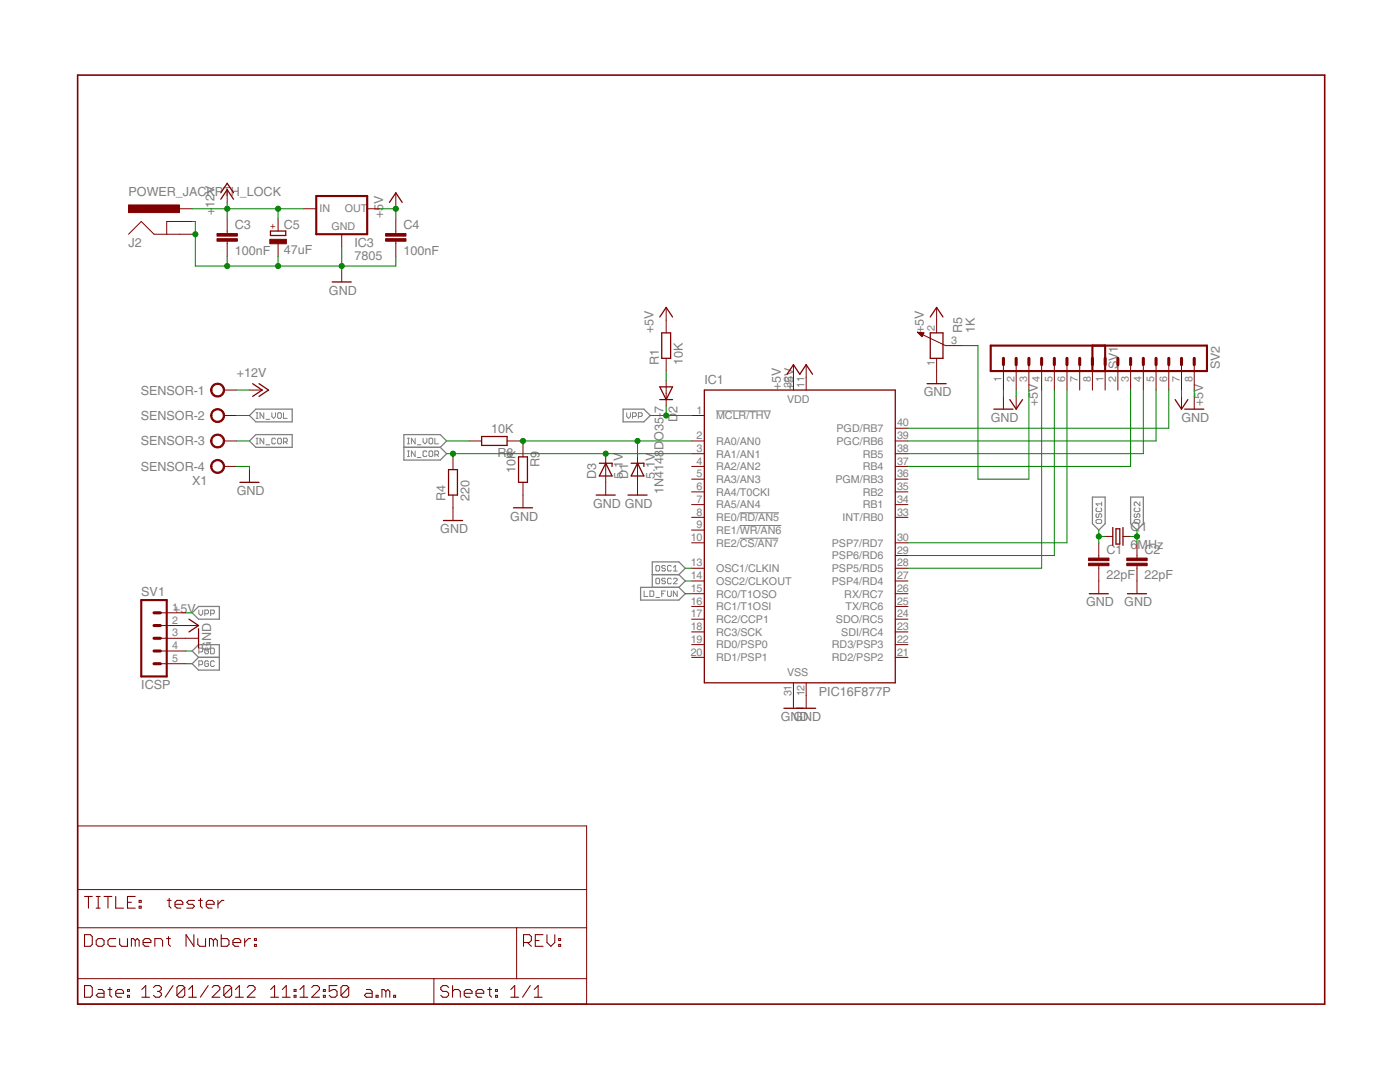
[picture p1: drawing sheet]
<svg xmlns="http://www.w3.org/2000/svg" width="279mm" height="216mm" viewBox="0 0 279 216" stroke-linecap="round" stroke-linejoin="round" font-family="sans-serif">
<g fill="#808080" stroke="#808080" stroke-width=".2">
<path d="M142.9 82h10.9z"/>
<path d="M147.6 102.3h7.9z"/>
<path d="M147.6 104.9h8.3z"/>
<path d="M147.6 107.4h7.7z"/>
<path d="M131.1 115.4h.3z"/>
<path d="M130.9 115.5l.2-.1z"/>
<path d="M130.9 115.5v.8z"/>
<path d="M130.9 116.3l.2 .2z"/>
<path d="M131.1 116.5h.3z"/>
<path d="M131.4 116.5l.2-.2z"/>
<path d="M131.6 115.5v.8z"/>
<path d="M131.4 115.4l.2 .1z"/>
<path d="M132.6 115.4l.2 .1z"/>
<path d="M132.2 115.4h.4z"/>
<path d="M132.1 115.5l.1-.1z"/>
<path d="M132.1 115.5v.2z"/>
<path d="M132.1 115.7l.1 .2z"/>
<path d="M132.2 115.9h.4z"/>
<path d="M132.6 115.9l.2 .2z"/>
<path d="M132.8 116.1v.2z"/>
<path d="M132.6 116.5l.2-.2z"/>
<path d="M132.2 116.5h.4z"/>
<path d="M132.1 116.3l.1 .2z"/>
<path d="M133.8 115.4l.2 .1z"/>
<path d="M133.4 115.4h.4z"/>
<path d="M133.2 115.5l.2-.1z"/>
<path d="M133.2 115.5v.8z"/>
<path d="M133.2 116.3l.2 .2z"/>
<path d="M133.4 116.5h.4z"/>
<path d="M133.8 116.5l.2-.2z"/>
<path d="M134.4 116.5h.7z"/>
<path d="M134.4 116.5l.7-.8z"/>
<path d="M135.1 115.5v.2z"/>
<path d="M135 115.4l.1 .1z"/>
<path d="M134.6 115.4h.4z"/>
<path d="M134.4 115.5l.2-.1z"/>
<path d="M226.4 103.9v.3z"/>
<path d="M226.4 104.2l.1 .2z"/>
<path d="M226.5 104.4h.8z"/>
<path d="M227.3 104.4l.2-.2z"/>
<path d="M227.5 103.9v.3z"/>
<path d="M227.3 103.7l.2 .2z"/>
<path d="M226.5 103.7h.8z"/>
<path d="M226.5 103.7l-.1 .2z"/>
<path d="M226.5 102.5l-.1 .2z"/>
<path d="M226.4 102.7v.4z"/>
<path d="M226.4 103.1l.1 .2z"/>
<path d="M226.5 103.3h.2z"/>
<path d="M226.7 103.3l.2-.2z"/>
<path d="M226.9 102.7v.4z"/>
<path d="M226.9 102.7l.2-.2z"/>
<path d="M227.1 102.5h.2z"/>
<path d="M227.3 102.5l.2 .2z"/>
<path d="M227.5 102.7v.4z"/>
<path d="M227.3 103.3l.2-.2z"/>
<path d="M226.5 101.3l-.1 .2z"/>
<path d="M226.4 101.5v.4z"/>
<path d="M226.4 101.9l.1 .2z"/>
<path d="M226.5 102.1h.8z"/>
<path d="M227.3 102.1l.2-.2z"/>
<path d="M227.5 101.5v.4z"/>
<path d="M227.3 101.3l.2 .2z"/>
<path d="M227.5 100.2v.7z"/>
<path d="M226.7 100.2l.8 .7z"/>
<path d="M226.5 100.2h.2z"/>
<path d="M226.4 100.4l.1-.2z"/>
<path d="M226.4 100.4v.3z"/>
<path d="M226.4 100.7l.1 .2z"/>
<path d="M131.1 112.8h.3z"/>
<path d="M130.9 113l.2-.2z"/>
<path d="M130.9 113v.8z"/>
<path d="M130.9 113.8l.2 .1z"/>
<path d="M131.1 113.9h.3z"/>
<path d="M131.4 113.9l.2-.1z"/>
<path d="M131.6 113v.8z"/>
<path d="M131.4 112.8l.2 .2z"/>
<path d="M132.6 112.8l.2 .2z"/>
<path d="M132.2 112.8h.4z"/>
<path d="M132.1 113l.1-.2z"/>
<path d="M132.1 113v.2z"/>
<path d="M132.1 113.2l.1 .2z"/>
<path d="M132.2 113.4h.4z"/>
<path d="M132.6 113.4l.2 .2z"/>
<path d="M132.8 113.6v.2z"/>
<path d="M132.6 113.9l.2-.1z"/>
<path d="M132.2 113.9h.4z"/>
<path d="M132.1 113.8l.1 .1z"/>
<path d="M133.8 112.8l.2 .2z"/>
<path d="M133.4 112.8h.4z"/>
<path d="M133.2 113l.2-.2z"/>
<path d="M133.2 113v.8z"/>
<path d="M133.2 113.8l.2 .1z"/>
<path d="M133.4 113.9h.4z"/>
<path d="M133.8 113.9l.2-.1z"/>
<path d="M134.4 113.2l.4-.4z"/>
<path d="M134.8 112.8v1.1z"/>
<path d="M134.4 113.9h.7z"/>
<path d="M218.7 103.9v.3z"/>
<path d="M218.7 104.2l.2 .2z"/>
<path d="M218.9 104.4h.8z"/>
<path d="M219.7 104.4l.2-.2z"/>
<path d="M219.9 103.9v.3z"/>
<path d="M219.7 103.7l.2 .2z"/>
<path d="M218.9 103.7h.8z"/>
<path d="M218.9 103.7l-.2 .2z"/>
<path d="M218.9 102.5l-.2 .2z"/>
<path d="M218.7 102.7v.4z"/>
<path d="M218.7 103.1l.2 .2z"/>
<path d="M218.9 103.3h.2z"/>
<path d="M219.1 103.3l.2-.2z"/>
<path d="M219.3 102.7v.4z"/>
<path d="M219.3 102.7l.2-.2z"/>
<path d="M219.5 102.5h.2z"/>
<path d="M219.7 102.5l.2 .2z"/>
<path d="M219.9 102.7v.4z"/>
<path d="M219.7 103.3l.2-.2z"/>
<path d="M218.9 101.3l-.2 .2z"/>
<path d="M218.7 101.5v.4z"/>
<path d="M218.7 101.9l.2 .2z"/>
<path d="M218.9 102.1h.8z"/>
<path d="M219.7 102.1l.2-.2z"/>
<path d="M219.9 101.5v.4z"/>
<path d="M219.7 101.3l.2 .2z"/>
<path d="M218.7 100.5l.4 .4z"/>
<path d="M218.7 100.5h1.2z"/>
<path d="M219.9 100.2v.7z"/>
<path d="M39.7 129.3v1.2z"/>
<path d="M39.7 129.3h.6z"/>
<path d="M40.3 129.3l.1 .2z"/>
<path d="M40.4 129.5v.4z"/>
<path d="M40.3 130.1l.1-.2z"/>
<path d="M39.7 130.1h.6z"/>
<path d="M41.4 129.3l.2 .2z"/>
<path d="M41 129.3h.4z"/>
<path d="M41 129.3l-.1 .2z"/>
<path d="M40.9 129.5v.8z"/>
<path d="M40.9 130.3l.1 .2z"/>
<path d="M41 130.5h.4z"/>
<path d="M41.6 130.3l-.2 .2z"/>
<path d="M41.6 129.9v.4z"/>
<path d="M41.2 129.9h.4z"/>
<path d="M42 129.3v1.2z"/>
<path d="M42 130.5h.6z"/>
<path d="M42.6 130.5l.2-.2z"/>
<path d="M42.8 129.5v.8z"/>
<path d="M42.6 129.3l.2 .2z"/>
<path d="M42 129.3h.6z"/>
<path d="M39.7 131.9v1.1z"/>
<path d="M39.7 131.9h.6z"/>
<path d="M40.3 131.9l.1 .2z"/>
<path d="M40.4 132.1v.3z"/>
<path d="M40.3 132.6l.1-.2z"/>
<path d="M39.7 132.6h.6z"/>
<path d="M41.4 131.9l.2 .2z"/>
<path d="M41 131.9h.4z"/>
<path d="M41 131.9l-.1 .2z"/>
<path d="M40.9 132.1v.7z"/>
<path d="M40.9 132.8l.1 .2z"/>
<path d="M41 133h.4z"/>
<path d="M41.6 132.8l-.2 .2z"/>
<path d="M41.6 132.4v.4z"/>
<path d="M41.2 132.4h.4z"/>
<path d="M42.6 131.9l.2 .2z"/>
<path d="M42.2 131.9h.4z"/>
<path d="M42.2 131.9l-.2 .2z"/>
<path d="M42 132.1v.7z"/>
<path d="M42 132.8l.2 .2z"/>
<path d="M42.2 133h.4z"/>
<path d="M42.6 133l.2-.2z"/>
<path d="M125.1 82.4v.7z"/>
<path d="M125.1 83.1l.4 .4z"/>
<path d="M125.8 83.1l-.3 .4z"/>
<path d="M125.8 82.4v.7z"/>
<path d="M126.2 82.4v1.1z"/>
<path d="M126.2 82.4h.6z"/>
<path d="M126.8 82.4l.2 .1z"/>
<path d="M127 82.5v.4z"/>
<path d="M127 82.9l-.2 .2z"/>
<path d="M126.2 83.1h.6z"/>
<path d="M127.4 82.4v1.1z"/>
<path d="M127.4 82.4h.6z"/>
<path d="M128 82.4l.2 .1z"/>
<path d="M128.2 82.5v.4z"/>
<path d="M128.2 82.9l-.2 .2z"/>
<path d="M127.4 83.1h.6z"/>
<path d="M39.7 121.7v.8z"/>
<path d="M39.7 122.5l.4 .3z"/>
<path d="M40.1 122.8l.3-.3z"/>
<path d="M40.4 121.7v.8z"/>
<path d="M40.9 121.7v1.1z"/>
<path d="M40.9 121.7h.5z"/>
<path d="M41.4 121.7l.2 .2z"/>
<path d="M41.6 121.9v.4z"/>
<path d="M41.6 122.3l-.2 .2z"/>
<path d="M40.9 122.5h.5z"/>
<path d="M42 121.7v1.1z"/>
<path d="M42 121.7h.6z"/>
<path d="M42.6 121.7l.2 .2z"/>
<path d="M42.8 121.9v.4z"/>
<path d="M42.8 122.3l-.2 .2z"/>
<path d="M42 122.5h.6z"/>
<path d="M81.3 91.1h.4z"/>
<path d="M81.5 90v1.1z"/>
<path d="M81.3 90h.4z"/>
<path d="M82.1 90v1.1z"/>
<path d="M82.1 90l.7 1.1z"/>
<path d="M82.8 90v1.1z"/>
<path d="M83.3 91.3h.7z"/>
<path d="M85 90l.2 .2z"/>
<path d="M84.6 90h.4z"/>
<path d="M84.6 90l-.2 .2z"/>
<path d="M84.4 90.2v.7z"/>
<path d="M84.4 90.9l.2 .2z"/>
<path d="M84.6 91.1h.4z"/>
<path d="M85 91.1l.2-.2z"/>
<path d="M85.8 90h.4z"/>
<path d="M85.8 90l-.2 .2z"/>
<path d="M85.6 90.2v.7z"/>
<path d="M85.6 90.9l.2 .2z"/>
<path d="M85.8 91.1h.4z"/>
<path d="M86.2 91.1l.2-.2z"/>
<path d="M86.4 90.2v.7z"/>
<path d="M86.2 90l.2 .2z"/>
<path d="M86.8 90v1.1z"/>
<path d="M86.8 90h.5z"/>
<path d="M87.3 90l.2 .2z"/>
<path d="M87.5 90.2v.3z"/>
<path d="M87.5 90.5l-.2 .2z"/>
<path d="M86.8 90.7h.5z"/>
<path d="M87.1 90.7l.4 .4z"/>
<path d="M51.1 88.6h.4z"/>
<path d="M51.3 87.4v1.2z"/>
<path d="M51.1 87.4h.4z"/>
<path d="M51.9 87.4v1.2z"/>
<path d="M51.9 87.4l.7 1.2z"/>
<path d="M52.6 87.4v1.2z"/>
<path d="M53.1 88.8h.7z"/>
<path d="M54.8 87.4l.2 .2z"/>
<path d="M54.4 87.4h.4z"/>
<path d="M54.4 87.4l-.1 .2z"/>
<path d="M54.3 87.6v.8z"/>
<path d="M54.3 88.4l.1 .2z"/>
<path d="M54.4 88.6h.4z"/>
<path d="M54.8 88.6l.2-.2z"/>
<path d="M55.6 87.4h.4z"/>
<path d="M55.6 87.4l-.2 .2z"/>
<path d="M55.4 87.6v.8z"/>
<path d="M55.4 88.4l.2 .2z"/>
<path d="M55.6 88.6h.4z"/>
<path d="M56 88.6l.2-.2z"/>
<path d="M56.2 87.6v.8z"/>
<path d="M56 87.4l.2 .2z"/>
<path d="M56.6 87.4v1.2z"/>
<path d="M56.6 87.4h.5z"/>
<path d="M57.1 87.4l.2 .2z"/>
<path d="M57.3 87.6v.4z"/>
<path d="M57.3 88l-.2 .2z"/>
<path d="M56.6 88.2h.5z"/>
<path d="M57 88.2l.3 .4z"/>
<path d="M128.5 117.9v1.1z"/>
<path d="M128.5 119h.8z"/>
<path d="M129.7 117.9v1.1z"/>
<path d="M129.7 119h.6z"/>
<path d="M130.3 119l.2-.1z"/>
<path d="M130.5 118.1v.8z"/>
<path d="M130.3 117.9l.2 .2z"/>
<path d="M129.7 117.9h.6z"/>
<path d="M130.9 119.2h.7z"/>
<path d="M132.1 117.9v1.1z"/>
<path d="M132.1 117.9h.7z"/>
<path d="M132.1 118.5h.3z"/>
<path d="M133.2 117.9v1z"/>
<path d="M133.2 118.9l.2 .1z"/>
<path d="M133.4 119h.4z"/>
<path d="M133.8 119l.2-.1z"/>
<path d="M134 117.9v1z"/>
<path d="M134.4 117.9v1.1z"/>
<path d="M134.4 117.9l.7 1.1z"/>
<path d="M135.1 117.9v1.1z"/>
<path d="M51.1 83.5h.4z"/>
<path d="M51.3 82.4v1.1z"/>
<path d="M51.1 82.4h.4z"/>
<path d="M51.9 82.4v1.1z"/>
<path d="M51.9 82.4l.7 1.1z"/>
<path d="M52.6 82.4v1.1z"/>
<path d="M53.1 83.7h.7z"/>
<path d="M54.3 82.4v.7z"/>
<path d="M54.3 83.1l.3 .4z"/>
<path d="M54.6 83.5l.4-.4z"/>
<path d="M55 82.4v.7z"/>
<path d="M55.6 82.4h.4z"/>
<path d="M55.6 82.4l-.2 .1z"/>
<path d="M55.4 82.5v.8z"/>
<path d="M55.4 83.3l.2 .2z"/>
<path d="M55.6 83.5h.4z"/>
<path d="M56 83.5l.2-.2z"/>
<path d="M56.2 82.5v.8z"/>
<path d="M56 82.4l.2 .1z"/>
<path d="M56.6 82.4v1.1z"/>
<path d="M56.6 83.5h.7z"/>
<path d="M81.3 88.6h.4z"/>
<path d="M81.5 87.4v1.2z"/>
<path d="M81.3 87.4h.4z"/>
<path d="M82.1 87.4v1.2z"/>
<path d="M82.1 87.4l.7 1.2z"/>
<path d="M82.8 87.4v1.2z"/>
<path d="M83.3 88.8h.7z"/>
<path d="M84.4 87.4v.8z"/>
<path d="M84.4 88.2l.4 .4z"/>
<path d="M84.8 88.6l.4-.4z"/>
<path d="M85.2 87.4v.8z"/>
<path d="M85.8 87.4h.4z"/>
<path d="M85.8 87.4l-.2 .2z"/>
<path d="M85.6 87.6v.8z"/>
<path d="M85.6 88.4l.2 .2z"/>
<path d="M85.8 88.6h.4z"/>
<path d="M86.2 88.6l.2-.2z"/>
<path d="M86.4 87.6v.8z"/>
<path d="M86.2 87.4l.2 .2z"/>
<path d="M86.8 87.4v1.2z"/>
<path d="M86.8 88.6h.7z"/>
</g>
<g fill="#808080" stroke="#808080" stroke-width=".25">
<path d="M136.8 115.9l-1.3 1.3z"/>
<path d="M130.2 117.2h5.3z"/>
<path d="M135.5 114.7l1.3 1.2z"/>
<path d="M130.2 114.7h5.3z"/>
<path d="M130.2 114.7v2.5z"/>
<path d="M225.6 104.5l1.3 1.3z"/>
<path d="M225.6 99.2v5.3z"/>
<path d="M226.9 105.8l1.3-1.3z"/>
<path d="M228.2 99.2v5.3z"/>
<path d="M225.6 99.2h2.6z"/>
<path d="M136.8 113.4l-1.3 1.3z"/>
<path d="M135.5 112.1l1.3 1.3z"/>
<path d="M130.2 112.1h5.3z"/>
<path d="M130.2 112.1v2.6z"/>
<path d="M218 104.5l1.3 1.3z"/>
<path d="M218 99.2v5.3z"/>
<path d="M219.3 105.8l1.3-1.3z"/>
<path d="M220.6 99.2v5.3z"/>
<path d="M218 99.2h2.6z"/>
<path d="M38.4 129.9l1.2-1.3z"/>
<path d="M39.6 128.6h4.2z"/>
<path d="M38.4 129.9l1.2 1.3z"/>
<path d="M39.6 131.2h4.2z"/>
<path d="M43.8 128.6v2.6z"/>
<path d="M38.4 132.4l1.2-1.2z"/>
<path d="M38.4 132.4l1.2 1.3z"/>
<path d="M39.6 133.7h4.2z"/>
<path d="M43.8 131.2v2.5z"/>
<path d="M129.8 82.9l-1.3 1.3z"/>
<path d="M124.4 84.2h4.1z"/>
<path d="M128.5 81.6l1.3 1.3z"/>
<path d="M124.4 81.6h4.1z"/>
<path d="M124.4 81.6v2.6z"/>
<path d="M38.4 122.3l1.2-1.3z"/>
<path d="M39.6 121h4.2z"/>
<path d="M38.4 122.3l1.2 1.2z"/>
<path d="M39.6 123.5h4.2z"/>
<path d="M43.8 121v2.5z"/>
<path d="M89.1 90.5l-1.2 1.3z"/>
<path d="M80.6 91.8h7.3z"/>
<path d="M87.9 89.3l1.2 1.2z"/>
<path d="M80.6 89.3h7.3z"/>
<path d="M80.6 89.3v2.5z"/>
<path d="M49.8 88l1.3-1.3z"/>
<path d="M51.1 86.7h7.2z"/>
<path d="M49.8 88l1.3 1.3z"/>
<path d="M51.1 89.3h7.2z"/>
<path d="M58.3 86.7v2.6z"/>
<path d="M136.8 118.5l-1.3 1.2z"/>
<path d="M127.8 119.7h7.7z"/>
<path d="M135.5 117.2l1.3 1.3z"/>
<path d="M127.8 117.2h7.7z"/>
<path d="M127.8 117.2v2.5z"/>
<path d="M49.8 82.9l1.3-1.3z"/>
<path d="M51.1 81.6h7.2z"/>
<path d="M49.8 82.9l1.3 1.3z"/>
<path d="M51.1 84.2h7.2z"/>
<path d="M58.3 81.6v2.6z"/>
<path d="M89.1 88l-1.2 1.3z"/>
<path d="M87.9 86.7l1.2 1.3z"/>
<path d="M80.6 86.7h7.3z"/>
<path d="M80.6 86.7v2.6z"/>
</g>
<g fill="#800000" stroke="#800000" stroke-width=".2">
<path d="M138 82.9h2.6z"/>
<path d="M138 88h2.6z"/>
<path d="M138 90.5h2.6z"/>
<path d="M138 93.1h2.6z"/>
<path d="M138 95.6h2.6z"/>
<path d="M138 98.1h2.6z"/>
<path d="M138 100.7h2.6z"/>
<path d="M138 103.2h2.6z"/>
<path d="M138 105.8h2.6z"/>
<path d="M138 108.3h2.6z"/>
<path d="M138 113.4h2.6z"/>
<path d="M138 115.9h2.6z"/>
<path d="M138 118.5h2.6z"/>
<path d="M138 121h2.6z"/>
<path d="M138 123.5h2.6z"/>
<path d="M138 126.1h2.6z"/>
<path d="M138 128.6h2.6z"/>
<path d="M138 131.2h2.6z"/>
<path d="M178.7 131.2h2.5z"/>
<path d="M178.7 128.6h2.5z"/>
<path d="M178.7 126.1h2.5z"/>
<path d="M178.7 123.5h2.5z"/>
<path d="M178.7 121h2.5z"/>
<path d="M178.7 118.5h2.5z"/>
<path d="M178.7 115.9h2.5z"/>
<path d="M178.7 113.4h2.5z"/>
<path d="M178.7 110.8h2.5z"/>
<path d="M178.7 108.3h2.5z"/>
<path d="M160.9 136.2v2.6z"/>
<path d="M160.9 75.3v2.5z"/>
<path d="M178.7 103.2h2.5z"/>
<path d="M178.7 100.7h2.5z"/>
<path d="M178.7 98.1h2.5z"/>
<path d="M178.7 95.6h2.5z"/>
<path d="M178.7 93.1h2.5z"/>
<path d="M178.7 90.5h2.5z"/>
<path d="M178.7 88h2.5z"/>
<path d="M178.7 85.4h2.5z"/>
<path d="M158.3 75.3v2.5z"/>
<path d="M158.3 136.2v2.6z"/>
<path d="M158.3 72.8v2.5z"/>
<path d="M160.9 72.8v2.5z"/>
<path d="M158.3 138.8v2.5z"/>
<path d="M160.9 138.8v2.5z"/>
<path d="M224.1 107h1.5z"/>
<path d="M220.6 107h1.5z"/>
<path d="M219.3 108.3v2.5z"/>
<path d="M219.3 113.4v2.5z"/>
<path d="M219.3 110.8v.6z"/>
<path d="M219.3 112.9v.5z"/>
<path d="M226.9 108.3v2.5z"/>
<path d="M226.9 113.4v2.5z"/>
<path d="M226.9 110.8v.6z"/>
<path d="M226.9 112.9v.5z"/>
<path d="M219.3 115.9v2.6z"/>
<path d="M226.9 115.9v2.6z"/>
<path d="M200.3 79.1v2.5z"/>
<path d="M202.8 79.1v2.5z"/>
<path d="M238.3 79.1v2.5z"/>
<path d="M235.8 79.1v2.5z"/>
<path d="M32 122.3h5.1z"/>
<path d="M32 124.8h5.1z"/>
<path d="M32 127.4h5.1z"/>
<path d="M32 129.9h5.1z"/>
<path d="M32 132.4h5.1z"/>
<path d="M37.1 124.8h2.5z"/>
<path d="M37.1 127.4h2.5z"/>
<path d="M60.6 41.7h2.5z"/>
<path d="M68.2 46.7v2.6z"/>
<path d="M73.3 41.7h2.5z"/>
<path d="M45.3 43.6v2.5z"/>
<path d="M45.3 48.6v2.6z"/>
<path d="M45.3 46.1v.5z"/>
<path d="M45.3 48.1v.5z"/>
<path d="M79 43.6v2.5z"/>
<path d="M79 48.6v2.6z"/>
<path d="M79 46.1v.5z"/>
<path d="M79 48.1v.5z"/>
<path d="M68.2 53.7v2.6z"/>
<path d="M79 38.5v2.5z"/>
<path d="M127.2 93.7v2.5z"/>
<path d="M127.2 91.2v2.5z"/>
<path d="M132.9 75.9v2.6z"/>
<path d="M132.9 78.5v2.5z"/>
<path d="M132.9 63.9v2.5z"/>
<path d="M132.9 71.5v2.5z"/>
<path d="M44.7 77.8h2.5z"/>
<path d="M44.7 82.9h2.5z"/>
<path d="M44.7 88h2.5z"/>
<path d="M44.7 93.1h2.5z"/>
<path d="M127.2 96.2v2.6z"/>
<path d="M120.9 93.7v2.5z"/>
<path d="M120.9 91.2v2.5z"/>
<path d="M120.9 96.2v2.6z"/>
<path d="M90.4 91.2v2.5z"/>
<path d="M90.4 98.8v2.5z"/>
<path d="M90.4 101.3v2.6z"/>
<path d="M49.8 93.7v2.5z"/>
<path d="M132.9 61.3v2.6z"/>
<path d="M55.5 48.6v2.6z"/>
<path d="M55.5 43.6v2.5z"/>
<path d="M45.3 37.8v2.6z"/>
<path d="M49.8 77.8h2.5z"/>
<path d="M186.9 71.5v2.5z"/>
<path d="M186.9 63.9v2.5z"/>
<path d="M189.5 69h2.5z"/>
<path d="M183.1 66.3l5.6 2.7z"/>
<path d="M188.7 69h.8z"/>
<path d="M183.1 66.3l1.3 .1z"/>
<path d="M183.1 66.3l.9 .9z"/>
<path d="M184.4 66.4l-.4 .8z"/>
<path d="M183.8 67h.3z"/>
<path d="M183.7 66.9h.4z"/>
<path d="M183.6 66.8h.6z"/>
<path d="M183.5 66.7h.8z"/>
<path d="M183.3 66.5h1z"/>
<path d="M183.2 66.4h1.2z"/>
<path d="M186.9 61.3v2.6z"/>
<path d="M186.9 74v2.6z"/>
<path d="M93.6 88h2.5z"/>
<path d="M101.2 88h2.5z"/>
<path d="M104.4 96.2v2.6z"/>
<path d="M104.4 88.6v2.6z"/>
<path d="M104.4 98.8v2.5z"/>
<path d="M25.7 46.7l2.5-2.5z"/>
<path d="M28.2 44.2l2.5 2.5z"/>
<path d="M30.7 46.7h2.6z"/>
<path d="M33.3 46.7h2.5z"/>
<path d="M33.3 44.2v2.5z"/>
<path d="M33.3 44.2h2.5z"/>
<path d="M35.8 44.2h2.6z"/>
<path d="M35.8 46.7h2.6z"/>
<path d="M35.8 41.7h2.6z"/>
<path d="M200.3 72.8v5z"/>
<path d="M202.8 72.8v5z"/>
<path d="M205.3 72.8v5z"/>
<path d="M207.9 72.8v5z"/>
<path d="M210.4 72.8v5z"/>
<path d="M212.9 72.8v5z"/>
<path d="M215.5 72.8v5z"/>
<path d="M218 72.8v5z"/>
<path d="M220.6 72.8v5z"/>
<path d="M223.1 72.8v5z"/>
<path d="M225.6 72.8v5z"/>
<path d="M228.2 72.8v5z"/>
<path d="M230.7 72.8v5z"/>
<path d="M233.3 72.8v5z"/>
<path d="M235.8 72.8v5z"/>
<path d="M238.3 72.8v5z"/>
<path d="M15.5 200.4h71.1z"/>
<path d="M103.1 185.1h14z"/>
<path d="M15.5 195.3v5.1z"/>
<path d="M15.5 195.3h71.1z"/>
<path d="M15.5 185.1v10.2z"/>
<path d="M117.1 185.1v10.2z"/>
<path d="M86.6 195.3v5.1z"/>
<path d="M86.6 195.3h16.5z"/>
<path d="M86.6 200.4h30.5z"/>
<path d="M103.1 185.1v10.2z"/>
<path d="M15.5 185.1h87.6z"/>
<path d="M103.1 195.3h14z"/>
<path d="M117.1 195.3v5.1z"/>
<path d="M15.5 177.5v7.6z"/>
<path d="M15.5 164.8h101.6z"/>
<path d="M117.1 164.8v12.7z"/>
<path d="M15.5 177.5h101.6z"/>
<path d="M15.5 164.8v12.7z"/>
<path d="M117.1 177.5v7.6z"/>
<path d="M42.4 76.9a1.4 1.4 0 0 1 2.2 .2 1.4 1.4 0 0 1-.8 2.1 1.4 1.4 0 0 1-1.8-1.4h.3a1.14 1.14 0 0 1 1.7-.9 1.14 1.14 0 0 1 .1 1.9 1.14 1.14 0 0 1-1.8-.7v-.3h-.3z" fill-rule="evenodd"/>
<path d="M42.4 82a1.4 1.4 0 0 1 2.2 .2 1.4 1.4 0 0 1-.8 2.1 1.4 1.4 0 0 1-1.8-1.4h.3a1.14 1.14 0 0 1 1.7-.9 1.14 1.14 0 0 1 .1 1.9 1.14 1.14 0 0 1-1.8-.7v-.3h-.3z" fill-rule="evenodd"/>
<path d="M42.4 87a1.4 1.4 0 0 1 2.2 .3 1.4 1.4 0 0 1-.8 2 1.4 1.4 0 0 1-1.8-1.3h.3a1.14 1.14 0 0 1 1.7-.9 1.14 1.14 0 0 1 .1 1.9 1.14 1.14 0 0 1-1.8-.7v-.3h-.3z" fill-rule="evenodd"/>
<path d="M42.4 92.1a1.4 1.4 0 0 1 2.2 .3 1.4 1.4 0 0 1-.8 2 1.4 1.4 0 0 1-1.8-1.3h.3a1.14 1.14 0 0 1 1.7-1 1.14 1.14 0 0 1 .1 2 1.14 1.14 0 0 1-1.8-.7v-.3h-.3z" fill-rule="evenodd"/>
</g>
<g fill="#800000" stroke="#800000" stroke-width=".25">
<path d="M140.6 77.8h38.1z"/>
<path d="M178.7 77.8v58.4z"/>
<path d="M140.6 136.2h38.1z"/>
<path d="M140.6 77.8v58.4z"/>
<path d="M158.3 72.8l1.3 1.9z"/>
<path d="M158.3 72.8l-1.2 1.9z"/>
<path d="M160.9 72.8l1.3 1.9z"/>
<path d="M160.9 72.8l-1.3 1.9z"/>
<path d="M156.4 141.3h3.9z"/>
<path d="M159 141.3h3.8z"/>
<path d="M222.7 105.5v3.1z"/>
<path d="M222.7 108.6h.8z"/>
<path d="M223.5 105.5v3.1z"/>
<path d="M222.7 105.5h.8z"/>
<path d="M224.1 105.3v3.5z"/>
<path d="M222.1 105.3v3.5z"/>
<path d="M217.4 118.5h3.8z"/>
<path d="M225 118.5h3.8z"/>
<path d="M198.4 81.6h3.8z"/>
<path d="M201.5 79.7l1.3 1.9z"/>
<path d="M204.1 79.7l-1.3 1.9z"/>
<path d="M236.4 81.6h3.8z"/>
<path d="M234.5 79.7l1.3 1.9z"/>
<path d="M237.1 79.7l-1.3 1.9z"/>
<path d="M37.7 126.1l1.9-1.3z"/>
<path d="M37.7 123.5l1.9 1.3z"/>
<path d="M39.6 125.5v3.8z"/>
<path d="M66.3 56.3h3.8z"/>
<path d="M79 38.5l1.3 1.9z"/>
<path d="M79 38.5l-1.3 1.9z"/>
<path d="M127.2 92.4l1.3 2.6z"/>
<path d="M127.2 92.4l-1.2 2.6z"/>
<path d="M126 92.4h1.2z"/>
<path d="M126 95h2.5z"/>
<path d="M127.2 92.4h1.3z"/>
<path d="M128.5 92.4v.7z"/>
<path d="M131.7 77.2l1.2 2.5z"/>
<path d="M134.2 77.2l-1.3 2.5z"/>
<path d="M132.9 79.7h1.3z"/>
<path d="M131.7 77.2h2.5z"/>
<path d="M131.7 79.7h1.2z"/>
<path d="M133.8 66.4v5.1z"/>
<path d="M132.1 66.4v5.1z"/>
<path d="M132.1 66.4h1.7z"/>
<path d="M132.1 71.5h1.7z"/>
<path d="M125.3 98.8h3.8z"/>
<path d="M120.9 92.4l1.3 2.6z"/>
<path d="M120.9 92.4l-1.3 2.6z"/>
<path d="M119.6 92.4h1.3z"/>
<path d="M119.6 95h2.6z"/>
<path d="M120.9 92.4h1.3z"/>
<path d="M122.2 92.4v.7z"/>
<path d="M119 98.8h3.8z"/>
<path d="M91.3 93.7v5.1z"/>
<path d="M89.5 93.7v5.1z"/>
<path d="M89.5 93.7h1.8z"/>
<path d="M89.5 98.8h1.8z"/>
<path d="M88.5 103.9h3.8z"/>
<path d="M47.9 96.2h3.8z"/>
<path d="M132.9 61.3l1.3 1.9z"/>
<path d="M132.9 61.3l-1.2 1.9z"/>
<path d="M54 47h3z"/>
<path d="M57 46.1v.9z"/>
<path d="M54 46.1v.9z"/>
<path d="M54 46.1h3z"/>
<path d="M45.3 37.8l1.3 2z"/>
<path d="M45.3 37.8l-1.2 2z"/>
<path d="M45.3 36.6l1.3 1.9z"/>
<path d="M45.3 36.6l-1.2 1.9z"/>
<path d="M50.4 79.1l1.9-1.3z"/>
<path d="M50.4 76.6l1.9 1.2z"/>
<path d="M51.7 79.1l1.9-1.3z"/>
<path d="M51.7 76.6l1.9 1.2z"/>
<path d="M185.7 71.5h2.5z"/>
<path d="M185.7 66.4h2.5z"/>
<path d="M185.7 66.4v5.1z"/>
<path d="M188.2 66.4v5.1z"/>
<path d="M186.9 61.3l1.3 1.9z"/>
<path d="M186.9 61.3l-1.2 1.9z"/>
<path d="M185 76.6h3.8z"/>
<path d="M96.1 87.1h5.1z"/>
<path d="M96.1 88.9h5.1z"/>
<path d="M96.1 87.1v1.8z"/>
<path d="M101.2 87.1v1.8z"/>
<path d="M103.5 91.2v5z"/>
<path d="M105.3 91.2v5z"/>
<path d="M103.5 96.2h1.8z"/>
<path d="M103.5 91.2h1.8z"/>
<path d="M102.5 101.3h3.8z"/>
</g>
<g fill="#800000" stroke="#800000" stroke-width=".2">
<path d="M217.3 112.4h4v.5h-4z"/>
<path d="M217.3 111.4h4v.5h-4z"/>
<path d="M224.9 112.4h4v.5h-4z"/>
<path d="M224.9 111.4h4v.5h-4z"/>
<path d="M43.3 47.6h4.1v.5h-4.1z"/>
<path d="M43.3 46.6h4.1v.5h-4.1z"/>
<path d="M77 47.6h4v.5h-4z"/>
<path d="M77 46.6h4v.5h-4z"/>
<path d="M53.8 47.8h3.3v.8h-3.3z"/>
<path d="M25.7 40.9h10.1v1.5h-10.1z"/>
</g>
<g fill="#800000" stroke="#800000" stroke-width=".42">
<path d="M28.2 119.7h5.1z"/>
<path d="M28.2 119.7v15.3z"/>
<path d="M33.3 119.7v15.3z"/>
<path d="M28.2 135h5.1z"/>
<path d="M63.1 46.7h10.2z"/>
<path d="M73.3 39.1v7.6z"/>
<path d="M63.1 39.1h10.2z"/>
<path d="M63.1 39.1v7.6z"/>
<path d="M197.7 69v5z"/>
<path d="M197.7 69h22.9z"/>
<path d="M197.7 74h22.9z"/>
<path d="M220.6 69v5z"/>
<path d="M218 69v5z"/>
<path d="M218 69h22.9z"/>
<path d="M218 74h22.9z"/>
<path d="M240.9 69v5z"/>
</g>
<g fill="#800000" stroke="#800000" stroke-width=".61">
<path d="M30.7 127.4h1.3z"/>
<path d="M30.7 124.8h1.3z"/>
<path d="M30.7 122.3h1.3z"/>
<path d="M30.7 132.4h1.3z"/>
<path d="M30.7 129.9h1.3z"/>
<path d="M205.3 71.5v1.3z"/>
<path d="M202.8 71.5v1.3z"/>
<path d="M200.3 71.5v1.3z"/>
<path d="M210.4 71.5v1.3z"/>
<path d="M207.9 71.5v1.3z"/>
<path d="M218 71.5v1.3z"/>
<path d="M215.5 71.5v1.3z"/>
<path d="M212.9 71.5v1.3z"/>
<path d="M225.6 71.5v1.3z"/>
<path d="M223.1 71.5v1.3z"/>
<path d="M220.6 71.5v1.3z"/>
<path d="M230.7 71.5v1.3z"/>
<path d="M228.2 71.5v1.3z"/>
<path d="M238.3 71.5v1.3z"/>
<path d="M235.8 71.5v1.3z"/>
<path d="M233.3 71.5v1.3z"/>
</g>
<g fill="#800000" stroke="#800000" stroke-width=".32">
<path d="M15.5 15v185.4z"/>
<path d="M15.5 200.4h248.9z"/>
<path d="M264.4 15v185.4z"/>
<path d="M15.5 15h248.9z"/>
</g>
<g fill="#800000" stroke="#800000" stroke-width=".21">
<path d="M16.9 196.7v2.3z"/>
<path d="M16.9 199h1.1z"/>
<path d="M18 199l.4-.4z"/>
<path d="M18.4 197v1.6z"/>
<path d="M18 196.7l.4 .3z"/>
<path d="M16.9 196.7h1.1z"/>
<path d="M19.6 197.4h.8z"/>
<path d="M20.4 197.4l.4 .4z"/>
<path d="M20.8 197.8v1.2z"/>
<path d="M19.6 199h1.2z"/>
<path d="M19.2 198.6l.4 .4z"/>
<path d="M19.6 198.2l-.4 .4z"/>
<path d="M19.6 198.2h1.2z"/>
<path d="M21.9 197v1.6z"/>
<path d="M21.9 198.6l.4 .4z"/>
<path d="M21.5 197.4h.8z"/>
<path d="M23.5 199h.8z"/>
<path d="M23.1 198.6l.4 .4z"/>
<path d="M23.1 197.8v.8z"/>
<path d="M23.1 197.8l.4-.4z"/>
<path d="M23.5 197.4h.8z"/>
<path d="M24.3 197.4l.4 .4z"/>
<path d="M24.7 197.8v.4z"/>
<path d="M23.1 198.2h1.6z"/>
<path d="M25.4 197.4h.4z"/>
<path d="M25.8 197.4v.4z"/>
<path d="M25.4 197.8h.4z"/>
<path d="M25.4 197.4v.4z"/>
<path d="M25.4 198.6h.4z"/>
<path d="M25.8 198.6v.4z"/>
<path d="M25.4 199h.4z"/>
<path d="M25.4 198.6v.4z"/>
<path d="M28.3 197.4l.8-.7z"/>
<path d="M29.1 196.7v2.3z"/>
<path d="M28.3 199h1.5z"/>
<path d="M30.6 197l.4-.3z"/>
<path d="M31 196.7h.8z"/>
<path d="M31.8 196.7l.4 .3z"/>
<path d="M32.2 197v.4z"/>
<path d="M31.8 197.8l.4-.4z"/>
<path d="M31.4 197.8h.4z"/>
<path d="M31.8 197.8l.4 .4z"/>
<path d="M32.2 198.2v.4z"/>
<path d="M31.8 199l.4-.4z"/>
<path d="M31 199h.8z"/>
<path d="M30.6 198.6l.4 .4z"/>
<path d="M34.5 196.7l-1.5 2.3z"/>
<path d="M35.3 197v1.6z"/>
<path d="M35.3 197l.4-.3z"/>
<path d="M35.7 196.7h.8z"/>
<path d="M36.5 196.7l.4 .3z"/>
<path d="M36.9 197v1.6z"/>
<path d="M36.5 199l.4-.4z"/>
<path d="M35.7 199h.8z"/>
<path d="M35.3 198.6l.4 .4z"/>
<path d="M35.3 198.6l1.6-1.6z"/>
<path d="M38.4 196.7l-.7 .7z"/>
<path d="M38.4 196.7v2.3z"/>
<path d="M37.7 199h1.5z"/>
<path d="M41.6 196.7l-1.6 2.3z"/>
<path d="M42.3 199h1.6z"/>
<path d="M43.9 197.4l-1.6 1.6z"/>
<path d="M43.9 197v.4z"/>
<path d="M43.5 196.7l.4 .3z"/>
<path d="M42.7 196.7h.8z"/>
<path d="M42.7 196.7l-.4 .3z"/>
<path d="M44.7 197v1.6z"/>
<path d="M44.7 197l.3-.3z"/>
<path d="M45 196.7h.8z"/>
<path d="M45.8 196.7l.4 .3z"/>
<path d="M46.2 197v1.6z"/>
<path d="M45.8 199l.4-.4z"/>
<path d="M45 199h.8z"/>
<path d="M44.7 198.6l.3 .4z"/>
<path d="M44.7 198.6l1.5-1.6z"/>
<path d="M47 197.4l.8-.7z"/>
<path d="M47.8 196.7v2.3z"/>
<path d="M47 199h1.6z"/>
<path d="M49.3 199h1.6z"/>
<path d="M49.3 199l1.6-1.6z"/>
<path d="M50.9 197v.4z"/>
<path d="M50.5 196.7l.4 .3z"/>
<path d="M49.7 196.7h.8z"/>
<path d="M49.7 196.7l-.4 .3z"/>
<path d="M54 197.4l.8-.7z"/>
<path d="M54.8 196.7v2.3z"/>
<path d="M54 199h1.6z"/>
<path d="M56.3 197.4l.8-.7z"/>
<path d="M57.1 196.7v2.3z"/>
<path d="M56.3 199h1.6z"/>
<path d="M58.7 197.4h.4z"/>
<path d="M59.1 197.4v.4z"/>
<path d="M58.7 197.8h.4z"/>
<path d="M58.7 197.4v.4z"/>
<path d="M58.7 198.6h.4z"/>
<path d="M59.1 198.6v.4z"/>
<path d="M58.7 199h.4z"/>
<path d="M58.7 198.6v.4z"/>
<path d="M59.9 197.4l.7-.7z"/>
<path d="M60.6 196.7v2.3z"/>
<path d="M59.9 199h1.5z"/>
<path d="M62.2 199h1.6z"/>
<path d="M62.2 199l1.6-1.6z"/>
<path d="M63.8 197v.4z"/>
<path d="M63.4 196.7l.4 .3z"/>
<path d="M62.6 196.7h.8z"/>
<path d="M62.6 196.7l-.4 .3z"/>
<path d="M64.5 197.4h.4z"/>
<path d="M64.9 197.4v.4z"/>
<path d="M64.5 197.8h.4z"/>
<path d="M64.5 197.4v.4z"/>
<path d="M64.5 198.6h.4z"/>
<path d="M64.9 198.6v.4z"/>
<path d="M64.5 199h.4z"/>
<path d="M64.5 198.6v.4z"/>
<path d="M65.7 196.7h1.6z"/>
<path d="M65.7 196.7v1.1z"/>
<path d="M65.7 197.8l.8-.4z"/>
<path d="M66.5 197.4h.4z"/>
<path d="M66.9 197.4l.4 .4z"/>
<path d="M67.3 197.8v.8z"/>
<path d="M66.9 199l.4-.4z"/>
<path d="M66.1 199h.8z"/>
<path d="M65.7 198.6l.4 .4z"/>
<path d="M68.1 197v1.6z"/>
<path d="M68.4 196.7l-.3 .3z"/>
<path d="M68.4 196.7h.8z"/>
<path d="M69.2 196.7l.4 .3z"/>
<path d="M69.6 197v1.6z"/>
<path d="M69.6 198.6l-.4 .4z"/>
<path d="M68.4 199h.8z"/>
<path d="M68.1 198.6l.3 .4z"/>
<path d="M69.6 197l-1.5 1.6z"/>
<path d="M73.1 197.4h.8z"/>
<path d="M73.9 197.4l.4 .4z"/>
<path d="M74.3 197.8v1.2z"/>
<path d="M73.1 199h1.2z"/>
<path d="M72.7 198.6l.4 .4z"/>
<path d="M73.1 198.2l-.4 .4z"/>
<path d="M73.1 198.2h1.2z"/>
<path d="M75.1 198.6v.4z"/>
<path d="M75.1 198.6h.4z"/>
<path d="M75.5 198.6v.4z"/>
<path d="M75.1 199h.4z"/>
<path d="M76.2 197.4v1.6z"/>
<path d="M76.2 197.4h.4z"/>
<path d="M76.6 197.4l.4 .4z"/>
<path d="M77 197.8v1.2z"/>
<path d="M77 197.8l.4-.4z"/>
<path d="M77.4 197.4l.4 .4z"/>
<path d="M77.8 197.8v1.2z"/>
<path d="M78.6 198.6v.4z"/>
<path d="M78.6 198.6h.4z"/>
<path d="M79 198.6v.4z"/>
<path d="M78.6 199h.4z"/>
<path d="M89.1 196.7l.4 .3z"/>
<path d="M88.4 196.7h.7z"/>
<path d="M88 197l.4-.3z"/>
<path d="M88 197v.4z"/>
<path d="M88 197.4l.4 .4z"/>
<path d="M88.4 197.8h.7z"/>
<path d="M89.1 197.8l.4 .4z"/>
<path d="M89.5 198.2v.4z"/>
<path d="M89.1 199l.4-.4z"/>
<path d="M88.4 199h.7z"/>
<path d="M88 198.6l.4 .4z"/>
<path d="M90.3 196.7v2.3z"/>
<path d="M90.3 197.8l.4-.4z"/>
<path d="M90.7 197.4h.8z"/>
<path d="M91.5 197.4l.4 .4z"/>
<path d="M91.9 197.8v1.2z"/>
<path d="M93 199h.8z"/>
<path d="M92.6 198.6l.4 .4z"/>
<path d="M92.6 197.8v.8z"/>
<path d="M92.6 197.8l.4-.4z"/>
<path d="M93 197.4h.8z"/>
<path d="M93.8 197.4l.4 .4z"/>
<path d="M94.2 197.8v.4z"/>
<path d="M92.6 198.2h1.6z"/>
<path d="M95.4 199h.8z"/>
<path d="M95 198.6l.4 .4z"/>
<path d="M95 197.8v.8z"/>
<path d="M95 197.8l.4-.4z"/>
<path d="M95.4 197.4h.8z"/>
<path d="M96.2 197.4l.3 .4z"/>
<path d="M96.5 197.8v.4z"/>
<path d="M95 198.2h1.5z"/>
<path d="M97.7 197v1.6z"/>
<path d="M97.7 198.6l.4 .4z"/>
<path d="M97.3 197.4h.8z"/>
<path d="M98.9 197.4h.4z"/>
<path d="M99.3 197.4v.4z"/>
<path d="M98.9 197.8h.4z"/>
<path d="M98.9 197.4v.4z"/>
<path d="M98.9 198.6h.4z"/>
<path d="M99.3 198.6v.4z"/>
<path d="M98.9 199h.4z"/>
<path d="M98.9 198.6v.4z"/>
<path d="M101.9 197.4l.8-.7z"/>
<path d="M102.7 196.7v2.3z"/>
<path d="M101.9 199h1.6z"/>
<path d="M105.8 196.7l-1.5 2.3z"/>
<path d="M106.6 197.4l.8-.7z"/>
<path d="M107.4 196.7v2.3z"/>
<path d="M106.6 199h1.6z"/>
<path d="M104.5 186.5v2.3z"/>
<path d="M104.5 186.5h1.1z"/>
<path d="M105.6 186.5l.4 .4z"/>
<path d="M106 186.9v.8z"/>
<path d="M106 187.7l-.4 .4z"/>
<path d="M104.5 188.1h1.1z"/>
<path d="M105.3 188.1l.7 .7z"/>
<path d="M106.8 186.5h1.6z"/>
<path d="M106.8 186.5v2.3z"/>
<path d="M106.8 188.8h1.6z"/>
<path d="M106.8 187.7h.8z"/>
<path d="M109.2 186.5v1.6z"/>
<path d="M109.2 188.1l.7 .7z"/>
<path d="M109.9 188.8l.8-.7z"/>
<path d="M110.7 186.5v1.6z"/>
<path d="M111.5 187.3h.4z"/>
<path d="M111.9 187.3v.4z"/>
<path d="M111.5 187.7h.4z"/>
<path d="M111.5 187.3v.4z"/>
<path d="M111.5 188.4h.4z"/>
<path d="M111.9 188.4v.4z"/>
<path d="M111.5 188.8h.4z"/>
<path d="M111.5 188.4v.4z"/>
<path d="M17.7 178.9v2.3z"/>
<path d="M16.9 178.9h1.5z"/>
<path d="M19.2 181.2h.8z"/>
<path d="M19.6 178.9v2.3z"/>
<path d="M19.2 178.9h.8z"/>
<path d="M21.5 178.9v2.3z"/>
<path d="M20.8 178.9h1.5z"/>
<path d="M23.1 178.9v2.3z"/>
<path d="M23.1 181.2h1.6z"/>
<path d="M25.4 178.9h1.6z"/>
<path d="M25.4 178.9v2.3z"/>
<path d="M25.4 181.2h1.6z"/>
<path d="M25.4 180h.8z"/>
<path d="M27.8 179.7h.4z"/>
<path d="M28.2 179.7v.3z"/>
<path d="M27.8 180h.4z"/>
<path d="M27.8 179.7v.3z"/>
<path d="M27.8 180.8h.4z"/>
<path d="M28.2 180.8v.4z"/>
<path d="M27.8 181.2h.4z"/>
<path d="M27.8 180.8v.4z"/>
<path d="M16.9 186.5v2.3z"/>
<path d="M16.9 188.8h1.1z"/>
<path d="M18 188.8l.4-.4z"/>
<path d="M18.4 186.9v1.5z"/>
<path d="M18 186.5l.4 .4z"/>
<path d="M16.9 186.5h1.1z"/>
<path d="M19.6 188.8h.8z"/>
<path d="M20.4 188.8l.4-.4z"/>
<path d="M20.8 187.7v.7z"/>
<path d="M20.4 187.3l.4 .4z"/>
<path d="M19.6 187.3h.8z"/>
<path d="M19.2 187.7l.4-.4z"/>
<path d="M19.2 187.7v.7z"/>
<path d="M19.2 188.4l.4 .4z"/>
<path d="M21.9 187.3h1.2z"/>
<path d="M21.9 187.3l-.4 .4z"/>
<path d="M21.5 187.7v.7z"/>
<path d="M21.5 188.4l.4 .4z"/>
<path d="M21.9 188.8h1.2z"/>
<path d="M23.9 187.3v1.1z"/>
<path d="M23.9 188.4l.4 .4z"/>
<path d="M24.3 188.8h1.1z"/>
<path d="M25.4 187.3v1.5z"/>
<path d="M26.2 187.3v1.5z"/>
<path d="M26.2 187.3h.4z"/>
<path d="M26.6 187.3l.4 .4z"/>
<path d="M27 187.7v1.1z"/>
<path d="M27 187.7l.4-.4z"/>
<path d="M27.4 187.3l.4 .4z"/>
<path d="M27.8 187.7v1.1z"/>
<path d="M29 188.8h.7z"/>
<path d="M28.6 188.4l.4 .4z"/>
<path d="M28.6 187.7v.7z"/>
<path d="M28.6 187.7l.4-.4z"/>
<path d="M29 187.3h.7z"/>
<path d="M29.7 187.3l.4 .4z"/>
<path d="M30.1 187.7v.4z"/>
<path d="M28.6 188.1h1.5z"/>
<path d="M30.9 187.3v1.5z"/>
<path d="M30.9 187.3h1.2z"/>
<path d="M32.1 187.3l.3 .4z"/>
<path d="M32.4 187.7v1.1z"/>
<path d="M33.6 186.9v1.5z"/>
<path d="M33.6 188.4l.4 .4z"/>
<path d="M33.2 187.3h.8z"/>
<path d="M37.1 186.5v2.3z"/>
<path d="M37.1 186.5l1.6 2.3z"/>
<path d="M38.7 186.5v2.3z"/>
<path d="M39.5 187.3v1.1z"/>
<path d="M39.5 188.4l.4 .4z"/>
<path d="M39.9 188.8h1.1z"/>
<path d="M41 187.3v1.5z"/>
<path d="M41.8 187.3v1.5z"/>
<path d="M41.8 187.3h.4z"/>
<path d="M42.2 187.3l.4 .4z"/>
<path d="M42.6 187.7v1.1z"/>
<path d="M42.6 187.7l.4-.4z"/>
<path d="M43 187.3l.4 .4z"/>
<path d="M43.4 187.7v1.1z"/>
<path d="M44.2 186.5v2.3z"/>
<path d="M44.2 188.8h1.1z"/>
<path d="M45.3 188.8l.4-.4z"/>
<path d="M45.7 187.7v.7z"/>
<path d="M45.3 187.3l.4 .4z"/>
<path d="M44.2 187.3h1.1z"/>
<path d="M46.9 188.8h.7z"/>
<path d="M46.5 188.4l.4 .4z"/>
<path d="M46.5 187.7v.7z"/>
<path d="M46.5 187.7l.4-.4z"/>
<path d="M46.9 187.3h.7z"/>
<path d="M47.6 187.3l.4 .4z"/>
<path d="M48 187.7v.4z"/>
<path d="M46.5 188.1h1.5z"/>
<path d="M48.8 187.3v1.5z"/>
<path d="M49.6 187.3l-.8 .8z"/>
<path d="M49.6 187.3h.4z"/>
<path d="M50.8 187.3h.4z"/>
<path d="M51.2 187.3v.4z"/>
<path d="M50.8 187.7h.4z"/>
<path d="M50.8 187.3v.4z"/>
<path d="M50.8 188.4h.4z"/>
<path d="M51.2 188.4v.4z"/>
<path d="M50.8 188.8h.4z"/>
<path d="M50.8 188.4v.4z"/>
<path d="M33.8 179.3v1.5z"/>
<path d="M33.8 180.8l.3 .4z"/>
<path d="M33.4 179.7h.7z"/>
<path d="M35.3 181.2h.8z"/>
<path d="M34.9 180.8l.4 .4z"/>
<path d="M34.9 180v.8z"/>
<path d="M34.9 180l.4-.3z"/>
<path d="M35.3 179.7h.8z"/>
<path d="M36.1 179.7l.4 .3z"/>
<path d="M36.5 180v.4z"/>
<path d="M34.9 180.4h1.6z"/>
<path d="M37.3 181.2h1.1z"/>
<path d="M38.4 181.2l.4-.4z"/>
<path d="M38.4 180.4l.4 .4z"/>
<path d="M37.7 180.4h.7z"/>
<path d="M37.3 180l.4 .4z"/>
<path d="M37.7 179.7l-.4 .3z"/>
<path d="M37.7 179.7h1.1z"/>
<path d="M40 179.3v1.5z"/>
<path d="M40 180.8l.4 .4z"/>
<path d="M39.6 179.7h.8z"/>
<path d="M41.6 181.2h.7z"/>
<path d="M41.2 180.8l.4 .4z"/>
<path d="M41.2 180v.8z"/>
<path d="M41.2 180l.4-.3z"/>
<path d="M41.6 179.7h.7z"/>
<path d="M42.3 179.7l.4 .3z"/>
<path d="M42.7 180v.4z"/>
<path d="M41.2 180.4h1.5z"/>
<path d="M43.5 179.7v1.5z"/>
<path d="M43.5 180.4l.8-.7z"/>
<path d="M44.3 179.7h.4z"/>
</g>
<g fill="#008000" stroke="#008000" stroke-width=".2">
<path d="M202.8 77.8v1.3z"/>
<path d="M235.8 77.8v1.3z"/>
<path d="M75.8 41.7h3.2z"/>
<path d="M79 41.7v1.9z"/>
<path d="M79 41v.7z"/>
<path d="M200.3 77.8v1.3z"/>
<path d="M238.3 77.8v1.3z"/>
<path d="M68.2 49.3v3.8z"/>
<path d="M68.2 53.1h10.8z"/>
<path d="M79 51.2v1.9z"/>
<path d="M55.5 53.1h12.7z"/>
<path d="M45.3 53.1h10.2z"/>
<path d="M45.3 51.2v1.9z"/>
<path d="M68.2 53.1v.6z"/>
<path d="M38.4 44.2h.6z"/>
<path d="M39 44.2v2.5z"/>
<path d="M38.4 46.7h.6z"/>
<path d="M39 53.1h6.3z"/>
<path d="M39 46.7v6.4z"/>
<path d="M55.5 51.2v1.9z"/>
<path d="M47.2 93.1h2.6z"/>
<path d="M49.8 93.1v.6z"/>
<path d="M136.8 115.9h1.2z"/>
<path d="M225.6 107h1.3z"/>
<path d="M226.9 107v1.3z"/>
<path d="M226.9 105.8v1.2z"/>
<path d="M136.8 113.4h1.2z"/>
<path d="M219.3 107h1.3z"/>
<path d="M219.3 107v1.3z"/>
<path d="M219.3 105.8v1.2z"/>
<path d="M181.2 85.4h52.1z"/>
<path d="M233.3 77.8v7.6z"/>
<path d="M37.1 129.9h1.3z"/>
<path d="M181.2 88h49.5z"/>
<path d="M230.7 77.8v10.2z"/>
<path d="M37.1 132.4h1.3z"/>
<path d="M181.2 90.5h47z"/>
<path d="M228.2 77.8v12.7z"/>
<path d="M181.2 93.1h44.4z"/>
<path d="M225.6 77.8v15.3z"/>
<path d="M181.2 108.3h31.7z"/>
<path d="M212.9 77.8v30.5z"/>
<path d="M181.2 110.8h29.2z"/>
<path d="M210.4 77.8v33z"/>
<path d="M181.2 113.4h26.7z"/>
<path d="M207.9 77.8v35.6z"/>
<path d="M129.8 82.9h3.1z"/>
<path d="M132.9 82.9h5.1z"/>
<path d="M132.9 81v1.9z"/>
<path d="M37.1 122.3h1.3z"/>
<path d="M90.4 90.5v.7z"/>
<path d="M89.1 90.5h1.3z"/>
<path d="M120.9 90.5h17.1z"/>
<path d="M120.9 90.5v.7z"/>
<path d="M90.4 90.5h30.5z"/>
<path d="M47.2 88h2.6z"/>
<path d="M132.9 74v1.9z"/>
<path d="M55.5 41.7h5.1z"/>
<path d="M45.3 41.7h10.2z"/>
<path d="M45.3 41.7v1.9z"/>
<path d="M38.4 41.7h6.9z"/>
<path d="M55.5 41.7v1.9z"/>
<path d="M45.3 40.4v1.3z"/>
<path d="M47.2 77.8h2.6z"/>
<path d="M192 69h3.2z"/>
<path d="M195.2 69v26.6z"/>
<path d="M195.2 95.6h10.1z"/>
<path d="M205.3 77.8v17.8z"/>
<path d="M136.8 118.5h1.2z"/>
<path d="M47.2 82.9h2.6z"/>
<path d="M89.1 88h4.5z"/>
<path d="M103.7 88h.7z"/>
<path d="M104.4 88v.6z"/>
<path d="M104.4 88h22.8z"/>
<path d="M127.2 88h10.8z"/>
<path d="M127.2 88v3.2z"/>
<circle cx="79" cy="41.7" r=".51"/>
<circle cx="68.2" cy="53.1" r=".51"/>
<circle cx="39" cy="46.7" r=".51"/>
<circle cx="45.3" cy="53.1" r=".51"/>
<circle cx="55.5" cy="53.1" r=".51"/>
<circle cx="226.9" cy="107" r=".51"/>
<circle cx="219.3" cy="107" r=".51"/>
<circle cx="132.9" cy="82.9" r=".51"/>
<circle cx="90.4" cy="90.5" r=".51"/>
<circle cx="120.9" cy="90.5" r=".51"/>
<circle cx="45.3" cy="41.7" r=".51"/>
<circle cx="55.5" cy="41.7" r=".51"/>
<circle cx="127.2" cy="88" r=".51"/>
<circle cx="104.4" cy="88" r=".51"/>
</g>
<g font-size="2.9" fill="#808080">
<text x="25.7" y="39.1">POWER_JACKPT</text>
<text x="42.8" y="41.5" transform="rotate(-90 42.8 41.5)">12V</text>
<text x="46.1" y="39.1">H_LOCK</text>
<text x="42.8" y="42.9" transform="rotate(-90 42.8 42.9)">+</text>
<text x="46.9" y="45.7">C3</text>
<text x="56.6" y="45.6">C5</text>
<text x="76.4" y="43.6" transform="rotate(-90 76.4 43.6)">+5V</text>
<text x="80.5" y="45.7">C4</text>
<text x="25.7" y="49.3">J2</text>
<text x="46.9" y="50.8">100nF</text>
<text x="56.6" y="50.7">47uF</text>
<text x="70.7" y="51.8">7805</text>
<text x="70.7" y="49.3">IC3</text>
<text x="80.5" y="50.8">100nF</text>
<text x="65.7" y="58.8">GND</text>
<text x="130.4" y="66.4" transform="rotate(-90 130.4 66.4)">+5V</text>
<text x="184.4" y="66.4" transform="rotate(-90 184.4 66.4)">+5V</text>
<text x="192" y="66.4" transform="rotate(-90 192 66.4)">R5</text>
<text x="194.5" y="66.4" transform="rotate(-90 194.5 66.4)">1K</text>
<text x="47.2" y="75.3">+12V</text>
<text x="131.5" y="72.8" transform="rotate(-90 131.5 72.8)">R1</text>
<text x="136.3" y="72.8" transform="rotate(-90 136.3 72.8)">10K</text>
<text x="140.6" y="76.6">IC1</text>
<text x="155.8" y="77.8" transform="rotate(-90 155.8 77.8)">+5V</text>
<text x="158.3" y="77.8" transform="rotate(-90 158.3 77.8)">+5V</text>
<text x="223.1" y="73.7" transform="rotate(-90 223.1 73.7)">SV1</text>
<text x="243.4" y="73.7" transform="rotate(-90 243.4 73.7)">SV2</text>
<text x="28.1" y="78.7">SENSOR-1</text>
<text x="28.1" y="83.8">SENSOR-2</text>
<text x="132.4" y="82.4" transform="rotate(-90 132.4 82.4)">7</text>
<text x="135.2" y="82.4" transform="rotate(-90 135.2 82.4)">2</text>
<text x="184.4" y="79.1">GND</text>
<text x="207.1" y="81.1" transform="rotate(-90 207.1 81.1)">+5V</text>
<text x="240.1" y="81.1" transform="rotate(-90 240.1 81.1)">+5V</text>
<text x="28.1" y="88.9">SENSOR-3</text>
<text x="98" y="86.5">10K</text>
<text x="132.4" y="89.8" transform="rotate(-90 132.4 89.8)">D</text>
<text x="132.4" y="88" transform="rotate(-90 132.4 88)">O35-</text>
<text x="135.2" y="84.2" transform="rotate(-90 135.2 84.2)">D</text>
<text x="197.7" y="84.2">GND</text>
<text x="235.8" y="84.2">GND</text>
<text x="28.1" y="94">SENSOR-4</text>
<text x="99.3" y="91.3">R8</text>
<text x="102.9" y="94.4" transform="rotate(-90 102.9 94.4)">10K</text>
<text x="107.7" y="93.1" transform="rotate(-90 107.7 93.1)">R9</text>
<text x="119" y="95.5" transform="rotate(-90 119 95.5)">D3</text>
<text x="124.3" y="95.5" transform="rotate(-90 124.3 95.5)">5.1V</text>
<text x="125.3" y="95.5" transform="rotate(-90 125.3 95.5)">D1</text>
<text x="130.7" y="95.5" transform="rotate(-90 130.7 95.5)">5.1V</text>
<text x="38.4" y="96.8">X1</text>
<text x="47.2" y="98.8">GND</text>
<text x="88.9" y="100.1" transform="rotate(-90 88.9 100.1)">R4</text>
<text x="93.7" y="100.1" transform="rotate(-90 93.7 100.1)">220</text>
<text x="118.3" y="101.3">GND GND</text>
<text x="132.4" y="98.6" transform="rotate(-90 132.4 98.6)">1N4148</text>
<text x="87.9" y="106.4">GND</text>
<text x="101.8" y="103.9">GND</text>
<text x="225.6" y="106">Q1</text>
<text x="220.8" y="110.5">C1</text>
<text x="225.6" y="109.6">6</text>
<text x="227" y="109.6">MHz</text>
<text x="228.4" y="110.5">C2</text>
<text x="28.2" y="119">SV1</text>
<text x="220.8" y="115.5">22pF</text>
<text x="228.4" y="115.5">22pF</text>
<text x="34.5" y="122.3">+5V</text>
<text x="216.8" y="121">GND</text>
<text x="224.4" y="121">GND</text>
<text x="42.2" y="129.9" transform="rotate(-90 42.2 129.9)">G</text>
<text x="42.2" y="127.9" transform="rotate(-90 42.2 127.9)">ND</text>
<text x="28.2" y="137.5">ICSP</text>
<text x="155.8" y="143.9">GNGDND</text>
<text x="163.4" y="138.8">PIC16F877P</text>
</g>
<g font-size="2.5" fill="#808080">
<text x="63.7" y="42.3">IN</text>
<text x="66.2" y="46">GND</text>
<text x="68.8" y="42.3">OUT</text>
<text x="186.6" y="66.1" transform="rotate(-90 186.6 66.1)">2</text>
<text x="189.8" y="68.6">3</text>
<text x="158" y="77.5" transform="rotate(-90 158 77.5)">32</text>
<text x="160.5" y="77.5" transform="rotate(-90 160.5 77.5)">11</text>
<text x="186.6" y="73" transform="rotate(-90 186.6 73)">1</text>
<text x="199.9" y="76.3" transform="rotate(-90 199.9 76.3)">1</text>
<text x="202.4" y="76.3" transform="rotate(-90 202.4 76.3)">2</text>
<text x="205" y="76.3" transform="rotate(-90 205 76.3)">3</text>
<text x="207.5" y="76.3" transform="rotate(-90 207.5 76.3)">4</text>
<text x="210.1" y="76.3" transform="rotate(-90 210.1 76.3)">5</text>
<text x="212.6" y="76.3" transform="rotate(-90 212.6 76.3)">6</text>
<text x="215.1" y="76.3" transform="rotate(-90 215.1 76.3)">7</text>
<text x="217.7" y="76.3" transform="rotate(-90 217.7 76.3)">8</text>
<text x="220.2" y="76.3" transform="rotate(-90 220.2 76.3)">1</text>
<text x="222.7" y="76.3" transform="rotate(-90 222.7 76.3)">2</text>
<text x="225.3" y="76.3" transform="rotate(-90 225.3 76.3)">3</text>
<text x="227.8" y="76.3" transform="rotate(-90 227.8 76.3)">4</text>
<text x="230.4" y="76.3" transform="rotate(-90 230.4 76.3)">5</text>
<text x="232.9" y="76.3" transform="rotate(-90 232.9 76.3)">6</text>
<text x="235.4" y="76.3" transform="rotate(-90 235.4 76.3)">7</text>
<text x="238" y="76.3" transform="rotate(-90 238 76.3)">8</text>
<text x="139" y="82.6">1</text>
<text x="142.9" y="83.7">MCLR/THV</text>
<text x="157.1" y="80.4">VDD</text>
<text x="139" y="87.6">2</text>
<text x="142.9" y="88.8">RA0/AN0</text>
<text x="166.9" y="88.8">PGC/RB6</text>
<text x="166.9" y="86.2">PGD/RB7</text>
<text x="179" y="87.6">39</text>
<text x="179" y="85.1">40</text>
<text x="139" y="90.2">3</text>
<text x="139" y="92.7">4</text>
<text x="139" y="95.3">5</text>
<text x="142.9" y="91.3">RA1/AN1</text>
<text x="142.9" y="93.8">RA2/AN2</text>
<text x="172.2" y="93.8">RB4</text>
<text x="172.2" y="91.3">RB5</text>
<text x="179" y="95.3">36</text>
<text x="179" y="92.7">37</text>
<text x="179" y="90.2">38</text>
<text x="139" y="97.8">6</text>
<text x="139" y="100.3">7</text>
<text x="142.9" y="96.4">RA3/AN3</text>
<text x="142.9" y="98.9">RA4/T0CKI</text>
<text x="142.9" y="101.5">RA5/AN4</text>
<text x="166.7" y="96.4">PGM/RB3</text>
<text x="172.2" y="101.5">RB1</text>
<text x="172.2" y="98.9">RB2</text>
<text x="179" y="100.3">34</text>
<text x="179" y="97.8">35</text>
<text x="137.8" y="108">10</text>
<text x="139" y="102.9">8</text>
<text x="139" y="105.4">9</text>
<text x="142.9" y="104">RE0/RD/AN5</text>
<text x="142.9" y="106.5">RE1/WR/AN6</text>
<text x="168.1" y="104">INT/RB0</text>
<text x="179" y="108">30</text>
<text x="179" y="102.9">33</text>
<text x="137.8" y="113">13</text>
<text x="142.9" y="109.1">RE2/CS/AN7</text>
<text x="166" y="111.6">PSP6/RD6</text>
<text x="166" y="109.1">PSP7/RD7</text>
<text x="179" y="113">28</text>
<text x="179" y="110.5">29</text>
<text x="137.8" y="115.6">14</text>
<text x="137.8" y="118.1">15</text>
<text x="142.9" y="114.2">OSC1/CLKIN</text>
<text x="142.9" y="116.7">OSC2/CLKOUT</text>
<text x="142.9" y="119.2">RC0/T1OSO</text>
<text x="166" y="116.7">PSP4/RD4</text>
<text x="166" y="114.2">PSP5/RD5</text>
<text x="168.5" y="119.2">RX/RC7</text>
<text x="179" y="118.1">26</text>
<text x="179" y="115.6">27</text>
<text x="34.3" y="121.9">1</text>
<text x="34.3" y="124.5">2</text>
<text x="137.8" y="120.7">16</text>
<text x="137.8" y="123.2">17</text>
<text x="137.8" y="125.7">18</text>
<text x="142.9" y="121.8">RC1/T1OSI</text>
<text x="142.9" y="124.3">RC2/CCP1</text>
<text x="166.8" y="124.3">SDO/RC5</text>
<text x="168.7" y="121.8">TX/RC6</text>
<text x="179" y="125.7">23</text>
<text x="179" y="123.2">24</text>
<text x="179" y="120.7">25</text>
<text x="34.3" y="127">3</text>
<text x="34.3" y="129.5">4</text>
<text x="137.8" y="128.3">19</text>
<text x="137.8" y="130.8">20</text>
<text x="142.9" y="126.8">RC3/SCK</text>
<text x="142.9" y="129.4">RD0/PSP0</text>
<text x="142.9" y="131.9">RD1/PSP1</text>
<text x="166" y="131.9">RD2/PSP2</text>
<text x="166" y="129.4">RD3/PSP3</text>
<text x="167.9" y="126.8">SDI/RC4</text>
<text x="179" y="130.8">21</text>
<text x="179" y="128.3">22</text>
<text x="34.3" y="132.1">5</text>
<text x="157.1" y="135">VSS</text>
<text x="158" y="139" transform="rotate(-90 158 139)">31</text>
<text x="160.5" y="139" transform="rotate(-90 160.5 139)">12</text>
</g>
<text font-size="2.1" fill="#800000" x="54.9" y="45.7" transform="rotate(-90 54.9 45.7)">+</text>
</svg>
